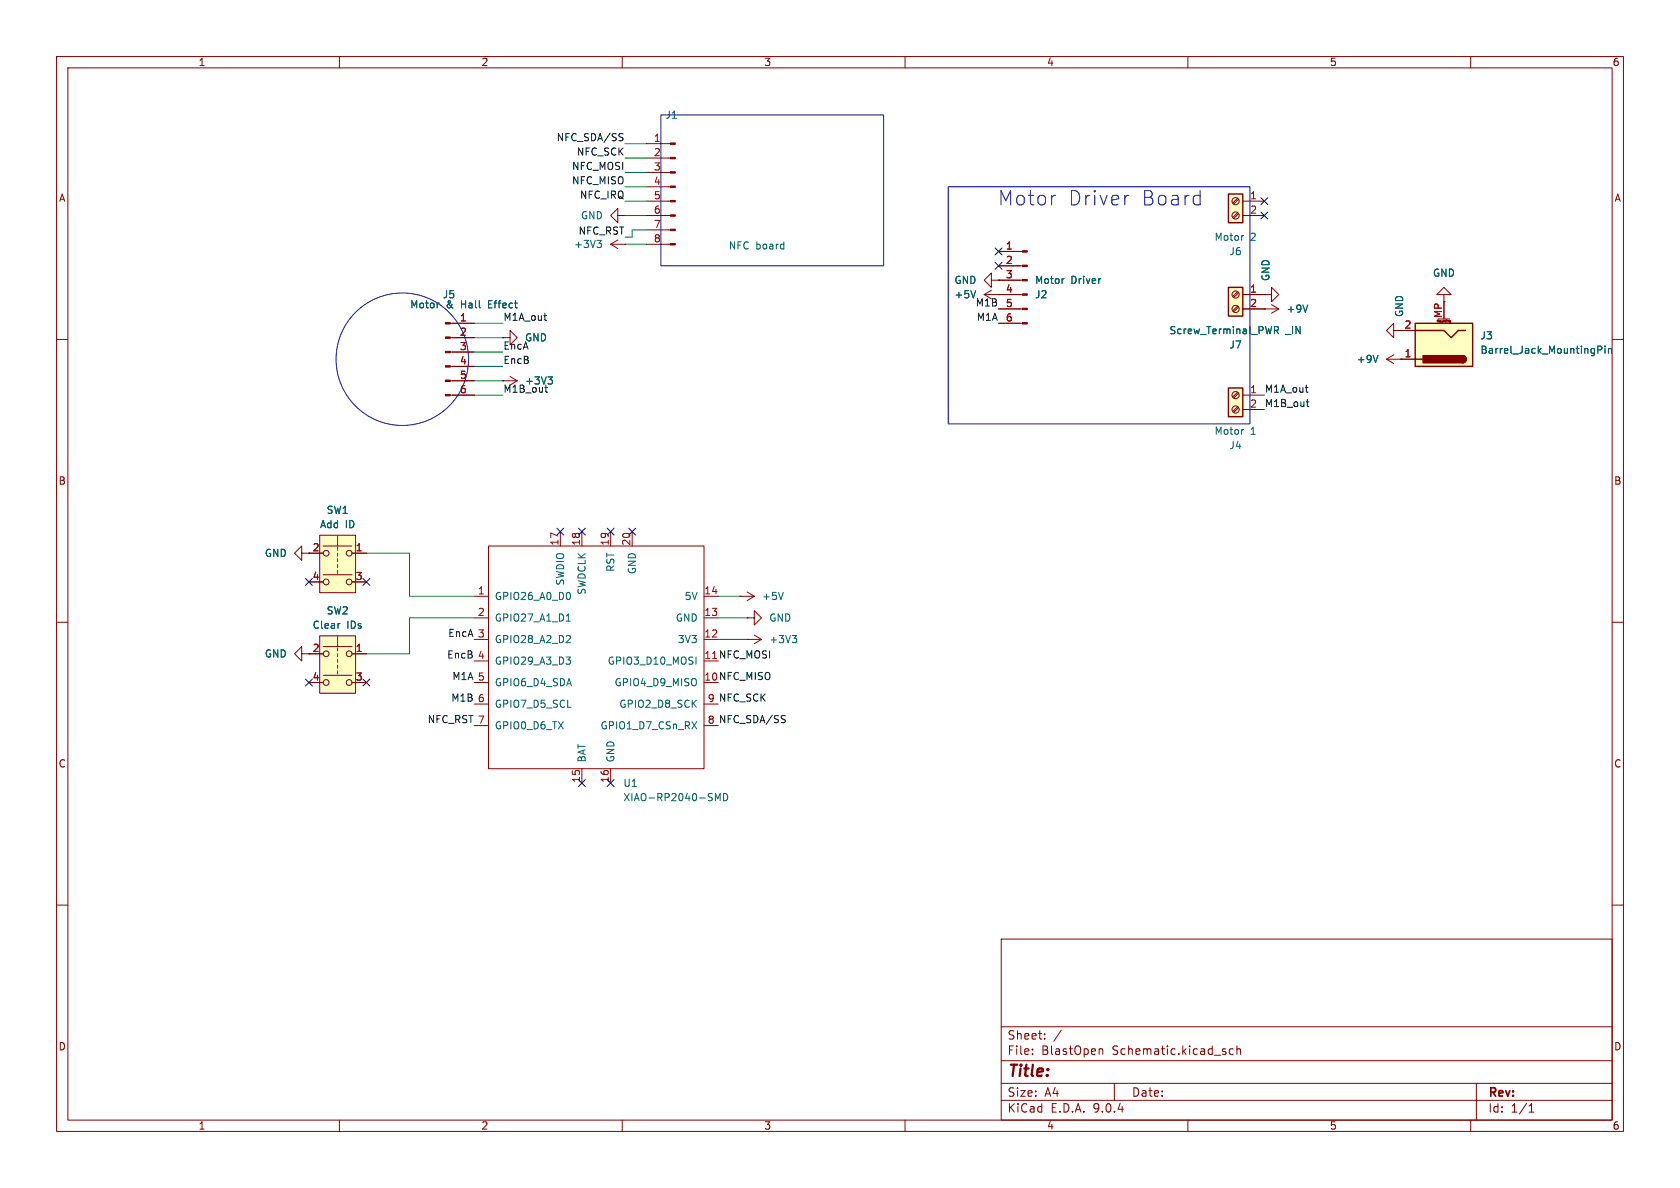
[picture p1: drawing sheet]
<svg xmlns="http://www.w3.org/2000/svg" width="297mm" height="210mm" viewBox="0 0 297 210" stroke-linecap="round" stroke-linejoin="round" font-family="sans-serif">
<g fill="none" stroke="#840000" stroke-width=".18">
<path d="M10 10h277v190h-277zM12 12h273v186h-273zM60 10v2M110 10v2M160 10v2M210 10v2M260 10v2M255.3 52.1h1.2l-1.2-1.3-1.3 1.3h1.3v1.2M10 60h2M285 60h2M10 110h2M285 110h2"/>
<path d="M10 160h2M177 166h108v32h-108zM285 160h2M60 198v2M110 198v2M160 198v2M177 194.5h108M177 191.5h108M177 187.5h108M177 181.5h108M182.5 186.3v.1M182.5 185.5v.1"/>
<path d="M184.7 183.6v.1M184.7 182.8v.1M187.6 182.1l-1.3 2M194.4 185.5h.5l.1 .9M197 191.5v3M210 198v2M218 185.5l-.4-.1-.3 .3v.4l.2 .2h.5M218.7 185.5l.2-.1 .3 .1 .1 .9M218.7 184.9v1.5M260 198v2M261 191.5v6.5M270.3 196.6h.9"/>
<path d="M270.3 195.5l.4-.4v1.5"/>
</g>
<path d="M217.2 50.8h2.5v5.1h-2.5z" fill="#ffffc2"/>
<path d="M217.2 50.8h2.5v5.1h-2.5z" fill="none" stroke="#840000" stroke-width=".25"/>
<g fill="none" stroke="#840000" stroke-width=".18">
<path d="M218.8 51.6l-.9 .8M218.8 54.1l-.9 .8M219 51.7l-.9 .9M219 54.3l-.9 .8M219.7 52.1h3.8M219.7 54.6h3.8M223.5 52.1h1.3v1.2l1.3-1.2-1.3-1.3v1.3M223.5 52.1h.1"/>
<circle cx="218.4" cy="52.1" r=".63"/>
<circle cx="218.4" cy="54.6" r=".63"/>
</g>
<path d="M225.3 58.4l.6-.1 .1-.1v-.3l-.7-.2v1.3M225.6 58.4l.4 .6" fill="none" stroke="#006464" stroke-width=".18"/>
<path d="M217.2 68.6h2.5v5.1h-2.5z" fill="#ffffc2"/>
<path d="M217.2 68.6h2.5v5.1h-2.5z" fill="none" stroke="#840000" stroke-width=".25"/>
<g fill="none" stroke="#840000" stroke-width=".18">
<path d="M114.3 25.4h4.2M114.3 27.9h4.2M114.3 30.5h4.2M114.3 33h4.2M114.3 35.6h4.2M114.3 38.1h4.2M88.9 59.7h1.3v-1.3l1.2 1.3-1.2 1.3v-1.3M88.9 59.7h.1M114.3 40.6h4.2M114.3 43.2h4.2M176.5 44.5h4.2M176.5 47h4.2"/>
<path d="M176.5 49.5h4.2M176.5 52.1h4.2M176.5 54.6h4.2M176.5 57.2h4.2M223.5 54.6h.1M223.5 54.6h2.6M224.8 53.8l1.3 .8M226.1 54.6l-1.3 .8M88.9 67.3h.1M88.9 67.3h2.5M90.2 66.5l1.2 .8M91.4 67.3l-1.2 .8"/>
<path d="M218.8 69.3l-.9 .9M218.8 71.9l-.9 .8M219 69.5l-.9 .9M219 72.1l-.9 .8M219.7 69.9h3.8M219.7 72.4h3.8"/>
<circle cx="218.4" cy="69.8" r=".63"/>
<circle cx="218.4" cy="72.4" r=".63"/>
</g>
<path d="M188 49.3h.1M231.2 53.9l-.4 1.3M96.9 66.6h.8l-.5 .5M97.4 67.1l.3 .2v.3l-.3 .3M219.7 75.9h.2" fill="none" stroke="#006464" stroke-width=".18"/>
<g fill="#840000" stroke="#840000" stroke-width=".18">
<path d="M180.7 44.3h.9v.3h-.9z"/>
<path d="M180.7 46.9h.9v.2h-.9z"/>
<path d="M180.7 49.4h.9v.3h-.9z"/>
<path d="M180.7 51.9h.9v.3h-.9z"/>
<path d="M180.7 54.5h.9v.2h-.9z"/>
<path d="M180.7 57h.9v.3h-.9z"/>
<path d="M118.5 25.3h.9v.2h-.9z"/>
<path d="M118.5 27.8h.9v.3h-.9z"/>
<path d="M118.5 30.4h.9v.2h-.9z"/>
<path d="M118.5 32.9h.9v.2h-.9z"/>
<path d="M118.5 35.4h.9v.3h-.9z"/>
<path d="M118.5 38h.9v.2h-.9z"/>
<path d="M118.5 40.5h.9v.3h-.9z"/>
<path d="M118.5 43.1h.9v.2h-.9z"/>
</g>
<path d="M217.2 34.3h2.5v5.1h-2.5z" fill="#ffffc2"/>
<path d="M217.2 34.3h2.5v5.1h-2.5z" fill="none" stroke="#840000" stroke-width=".25"/>
<g fill="none" stroke="#840000" stroke-width=".18">
<path d="M218.8 35.1l-.9 .8M218.8 37.6l-.9 .8M219 35.2l-.9 .9M219 37.8l-.9 .8M219.7 35.6h3.8M219.7 38.1h3.8M174 52.1l1.3 .7M174 52.1h2.5M175.3 49.5v-1.2l-1.3 1.2 1.3 1.3v-1.3h1.2M175.3 51.3l-1.3 .8M176.5 52.1h.1M176.5 49.5h.1"/>
<path d="M245.1 63.5l1.3 .8M245.1 63.5h2.5M246.4 62.7l-1.3 .8M247.6 63.5h.1"/>
<circle cx="218.4" cy="38.1" r=".63"/>
<circle cx="218.4" cy="35.6" r=".63"/>
</g>
<path d="M172.5 51.4l-.4 1.2M219.7 41.6h.2M243.6 62.8l-.4 1.3" fill="none" stroke="#006464" stroke-width=".18"/>
<path d="M250.2 57.2h10.1v7.6h-10.1z" fill="#ffffc2"/>
<path d="M250.2 57.2h10.1v7.6h-10.1zM250.2 58.4h5.1l1.2 1.3 1.3-1.3h1.3M250.2 63.5h1.3M258.6 62.9a.64 .64 0 0 1 .6 .6 .64 .64 0 0 1-.6 .6" fill="none" stroke="#840000" stroke-width=".25"/>
<g fill="#840000" stroke="#840000" stroke-width=".25">
<path d="M258.6 62.9a.64 .64 0 0 1 .6 .6 .64 .64 0 0 1-.6 .6z"/>
<path d="M251.6 62.9h7v1.2h-7z"/>
</g>
<g fill="none" stroke="#840000" stroke-width=".18">
<path d="M109.2 38.1v1.3l-1.3-1.3 1.3-1.3v1.3h1.3M110.5 38.1h.1M79.6 57.2h4.2M79.6 59.7h4.2M107.9 43.2l1.3 .7M107.9 43.2h2.6M109.2 42.4l-1.3 .8M110.5 43.2h.1M246.4 58.4v-1.2l-1.3 1.2 1.3 1.3v-1.3h3.8M254.1 56.9v-.3l.1 .2 .1-.2v.3M254.3 56.4h2M255.3 53.3v3.1"/>
<path d="M255.6 56.6v.3M255.8 56.6h.1M256.3 56.9h.1M256.3 56.9h.2M256.3 56.7v.2M256.3 56.7h.2v.3h-.2M256.3 56.7h.1M79.6 62.2h4.2M79.6 64.8h4.2M79.6 67.3h4.2M79.6 69.9h4.2M247.6 63.5h2.6"/>
<path d="M86.4 96.5h38.1v39.4h-38.1zM99.1 94v2.5M102.9 94v2.5M107.9 94v2.5M111.8 94v2.5M83.8 113h2.6M83.8 105.4h2.6M83.8 109.2h2.6M83.8 116.8h2.6M124.5 113h2.5M124.5 105.4h2.5M124.5 109.2h2.5"/>
<path d="M130.8 105.4h.1M130.8 105.4h2.5M132.1 113h.1M132.1 109.2h1.2v-1.2l1.3 1.2-1.3 1.3v-1.3M132.1 109.2h.1M132.1 113h2.5M132.1 104.6l1.2 .8M133.3 112.3l1.3 .7M133.3 105.4l-1.2 .8M134.6 113l-1.3 .8M83.8 120.7h2.6M83.8 124.5h2.6"/>
<path d="M83.8 128.3h2.6M102.9 135.9v2.5M107.9 135.9v2.5M124.5 124.5h2.5M124.5 128.3h2.5"/>
</g>
<g fill="none" stroke="#006464" stroke-width=".18">
<path d="M77.5 53.6h.2M105.5 42.5h.8l-.4 .5M106.1 43l.2 .2v.3l-.2 .3M282.5 61.8h.6l.1-.2-.1-.3-.6-.1v1.3M283.7 61.2v.1M283.7 61.6v.9M284.3 61.6v.9M284.3 61.7l.2-.1 .3 .1 .1 .8M100.1 116.1h.7l-.4 .5M100.1 109.8h.7M100.4 108.7l.1-.2v1.3M100.6 112.3l.2 .3v.3l-.7 .7h.7"/>
<path d="M100.6 116.6l.2 .3v.3l-.2 .2M100.7 104.8l.1 .4-.1 .7M123 116.1v1.3M138.5 104.7l-.4 1.3M140.1 112.3h.7l-.4 .5M140.6 112.8l.2 .3v.3l-.2 .2M126.5 141.5v-1.2l.4 .9 .4-.9v1.2M127.9 140.3a.64 .64 0 0 1 .8 .6 .64 .64 0 0 1-.8 .6z"/>
</g>
<g fill="#840000" stroke="#840000" stroke-width=".18">
<path d="M78.7 57h.9v.3h-.9z"/>
<path d="M78.7 59.6h.9v.2h-.9z"/>
<path d="M78.7 62.1h.9v.3h-.9z"/>
<path d="M78.7 64.6h.9v.3h-.9z"/>
<path d="M78.7 67.2h.9v.2h-.9z"/>
<path d="M78.7 69.7h.9v.3h-.9z"/>
</g>
<path d="M56.5 94.6h6.4v10.2h-6.4z" fill="#ffffc2"/>
<g fill="none" stroke="#840000" stroke-width=".18">
<path d="M53.3 97.8v1.3l-1.2-1.3 1.2-1.3v1.3h3.8M56.5 94.6h6.4v10.2h-6.4zM57.1 96.5h5.1M59.7 94.7v1.8M59.7 96.8v.5M59.7 97.8v.5M59.7 98.8v.5M59.7 99.8v.5M62.2 97.8h2.6M53.3 115.6v1.2l-1.2-1.2 1.2-1.3v1.3h1.3M54.6 102.9h2.5M57.1 101.6h5.1"/>
<path d="M59.7 100.8v.5M62.2 102.9h2.6"/>
<circle cx="57.7" cy="97.8" r=".51"/>
<circle cx="61.7" cy="97.8" r=".51"/>
<circle cx="57.7" cy="102.9" r=".51"/>
<circle cx="61.7" cy="102.9" r=".51"/>
</g>
<path d="M56.5 112.4h6.4v10.2h-6.4z" fill="#ffffc2"/>
<g fill="none" stroke="#840000" stroke-width=".18">
<path d="M80 57.2h3.8M80 59.7h3.8M88.9 59.7h.1M176.5 52.1h.1M176.5 49.5h.1M176.5 57.2h3.8M176.5 44.5h3.8M176.5 47h3.8M176.5 49.5h3.8M176.5 52.1h3.8M176.5 54.6h3.8M219.7 52.1h3.8"/>
<path d="M219.7 54.6h3.8M223.5 54.6h.1M223.5 52.1h.1M247.6 58.4h2.6M255.3 53.3v3.1M80 62.2h3.8M80 64.8h3.8M80 67.3h3.8M80 69.9h3.8M88.9 67.3h.1M247.6 63.5h.1M247.6 63.5h2.6"/>
<path d="M54.6 97.8h2.5M62.2 97.8h2.6M54.6 115.6h2.5M54.6 102.9h2.5M56.5 112.4h6.4v10.2h-6.4zM57.1 114.3h5.1M57.1 119.4h5.1M59.7 112.5v1.8M59.7 114.6v.5M59.7 115.6v.5M59.7 116.6v.5M59.7 117.6v.5"/>
<path d="M59.7 118.6v.5M62.2 115.6h2.6M62.2 102.9h2.6M54.6 120.7h2.5M62.2 120.7h2.6"/>
<circle cx="57.7" cy="115.6" r=".51"/>
<circle cx="61.7" cy="115.6" r=".51"/>
<circle cx="57.7" cy="120.7" r=".51"/>
<circle cx="61.7" cy="120.7" r=".51"/>
</g>
<g fill="none" stroke="#006464" stroke-width=".18">
<path d="M77.5 53.6h.2M172.5 51.4l-.4 1.2M188 49.3h.1M225.3 58.4l.6-.1 .1-.1v-.3l-.7-.2v1.3M225.6 58.4l.4 .6M231.2 53.9l-.4 1.3M96.9 66.6h.8l-.5 .5M97.4 67.1l.3 .2v.3l-.3 .3M243.6 62.8l-.4 1.3M282.5 61.8h.6l.1-.2-.1-.3-.6-.1v1.3M283.7 61.2v.1M283.7 61.6v.9"/>
<path d="M284.3 61.6v.9M284.3 61.7l.2-.1 .3 .1 .1 .8M60 110.2h.1"/>
</g>
<path d="M109.7 23.6l.4 .1M109.9 24.3l.2 .2-.2 .4M96.1 55.8h.5M96.5 56.6h.1M96.6 69.3h.2M230.8 68.5h.4M230.9 71h.5M231.1 69.3h.1M231.2 71.8l.2 .1M138.3 126.5h.5M138.6 127.2l.2 .2-.2 .4" fill="none" stroke="#0f0f0f" stroke-width=".18"/>
<g fill="none" stroke="#009600" stroke-width=".18">
<path d="M110.5 30.5h3.8M110.5 33h3.8M110.5 25.4h3.8M110.5 27.9h3.8M110.5 35.6h3.8M110.5 38.1h3.8M83.8 57.2h5.1M83.8 59.7h5.1M110.5 43.2h3.8M114.3 40.6h-2.5v1.3h-1.3M83.8 69.9h5.1M83.8 64.8h5.1"/>
<path d="M83.8 62.2h5.1M83.8 67.3h5.1M64.8 97.8h7.6v7.6h11.4M83.8 109.2h-11.4v6.4h-7.6M127 113h5.1M127 105.4h3.8M127 109.2h5.1"/>
</g>
<g fill="none" stroke="#000084" stroke-width=".18">
<path d="M222.9 37.5l1.2 1.2M222.9 35l1.2 1.2M224.1 37.5l-1.2 1.2M224.1 35l-1.2 1.2M175.9 43.8l1.2 1.3M175.9 46.4l1.2 1.2M177.1 43.8l-1.2 1.3M177.1 46.4l-1.2 1.2M98.5 93.4l1.2 1.2M99.7 93.4l-1.2 1.2M102.3 93.4l1.2 1.2M103.5 93.4l-1.2 1.2"/>
<path d="M107.3 93.4l1.3 1.2M108.6 93.4l-1.3 1.2M111.2 93.4l1.2 1.2M112.4 93.4l-1.2 1.2M54 102.3l1.2 1.2M55.2 102.3l-1.2 1.2M64.2 102.3l1.2 1.2M65.4 102.3l-1.2 1.2M54 120l1.2 1.3M55.2 120l-1.2 1.3M64.2 120l1.2 1.3M65.4 120l-1.2 1.3"/>
<path d="M102.3 137.8l1.2 1.2M103.5 137.8l-1.2 1.2M107.3 137.8l1.3 1.2M108.6 137.8l-1.3 1.2"/>
</g>
<g fill="none" stroke="#0000c2" stroke-width=".18">
<path d="M116.8 20.3h39.4v26.7h-39.4zM167.6 33h53.4v41.9h-53.4zM199.3 34.5h.3M211.9 34.5l.3 .2M212.2 33.7v2.5M212.2 36.1l-.3 .1"/>
<circle cx="71.1" cy="63.5" r="11.7"/>
</g>
<g font-size="3.5" fill="#0000c2">
<text x="176.4" y="36.6">Motor</text>
<text x="188.8" y="36.6">Driver</text>
<text x="201.7" y="36.6">Board</text>
</g>
<text font-size="2.8" fill="#840000" x="178" y="190.9">Title:</text>
<g font-size="2.1" fill="#840000">
<text x="178" y="184">Sheet:</text>
<text x="178" y="186.7">File:</text>
<text x="184.1" y="186.7">BlastOpen</text>
<text x="196.7" y="186.7">Schematic.kicad_sch</text>
<text x="178" y="196.9">KiCad</text>
<text x="178" y="194.1">Size:</text>
<text x="184.7" y="194.1">A4</text>
<text x="185.7" y="196.9">E.D.A.</text>
<text x="193.3" y="196.9">9.0.4</text>
<text x="200" y="194.1">Date:</text>
<text x="263" y="194.3">Rev:</text>
<text x="263" y="196.9">Id:</text>
<text x="267.1" y="196.9">1/1</text>
</g>
<g font-size="1.8" fill="#840000">
<text x="35" y="11.9">1</text>
<text x="85" y="11.9">2</text>
<text x="135" y="11.9">3</text>
<text x="185" y="11.9">4</text>
<text x="235" y="11.9">5</text>
<text x="285" y="11.9">6</text>
<text x="10.3" y="35.9">A</text>
<text x="285.3" y="35.9">A</text>
<text x="255" y="56.3" transform="rotate(-90 255 56.3)">MP</text>
<text x="10.3" y="85.9">B</text>
<text x="285.3" y="85.9">B</text>
<text x="10.3" y="135.9">C</text>
<text x="285.3" y="135.9">C</text>
<text x="10.3" y="185.9">D</text>
<text x="285.3" y="185.9">D</text>
<text x="35" y="199.9">1</text>
<text x="85" y="199.9">2</text>
<text x="135" y="199.9">3</text>
<text x="185" y="199.9">4</text>
<text x="235" y="199.9">5</text>
<text x="285" y="199.9">6</text>
</g>
<g font-size="1.8" fill="#006464">
<text x="117.6" y="21.2">J1</text>
<text x="102.6" y="39">GND</text>
<text x="101.4" y="44">+3V3</text>
<text x="128.7" y="44.3">NFC board</text>
<text x="214.6" y="42.8">Motor</text>
<text x="217.2" y="45.3">J6</text>
<text x="221.1" y="42.8">2</text>
<text x="78.2" y="52.9">J5</text>
<text x="168.6" y="52.9">+5V</text>
<text x="168.6" y="50.4">GND</text>
<text x="182.9" y="52.9">J2</text>
<text x="182.9" y="50.4">Motor</text>
<text x="189.3" y="50.4">Driver</text>
<text x="224.6" y="49.8" transform="rotate(-90 224.6 49.8)">GND</text>
<text x="253.2" y="49.1">GND</text>
<text x="72.4" y="54.7">Motor</text>
<text x="78.8" y="54.7">&amp;</text>
<text x="81.6" y="54.7">Hall</text>
<text x="86.6" y="54.7">Effect</text>
<text x="206.6" y="59.3">Screw_Terminal_PWR</text>
<text x="227.3" y="55.5">+9V</text>
<text x="227.3" y="59.3">_IN</text>
<text x="248.3" y="56.1" transform="rotate(-90 248.3 56.1)">GND</text>
<text x="92.7" y="60.6">GND</text>
<text x="217.2" y="61.8">J7</text>
<text x="239.8" y="64.4">+9V</text>
<text x="261.6" y="60.2">J3</text>
<text x="261.6" y="62.7">Barrel_Jack_MountingPin</text>
<text x="92.7" y="68.2">+3V3</text>
<text x="214.6" y="77.1">Motor</text>
<text x="221.1" y="77.1">1</text>
<text x="217.2" y="79.6">J4</text>
<text x="56.5" y="93.6">Add</text>
<text x="57.7" y="91">SW1</text>
<text x="61" y="93.6">ID</text>
<text x="46.7" y="98.7">GND</text>
<text x="108.8" y="101.2" transform="rotate(-90 108.8 101.2)">RST</text>
<text x="112.6" y="101.6" transform="rotate(-90 112.6 101.6)">GND</text>
<text x="87.4" y="106.3">GPIO26_A0_D0</text>
<text x="99.9" y="103.6" transform="rotate(-90 99.9 103.6)">SWDIO</text>
<text x="103.7" y="105.2" transform="rotate(-90 103.7 105.2)">SWDCLK</text>
<text x="120.9" y="106.3">5V</text>
<text x="134.6" y="106.3">+5V</text>
<text x="55.2" y="111.4">Clear</text>
<text x="57.7" y="108.8">SW2</text>
<text x="61.3" y="111.4">IDs</text>
<text x="87.4" y="110.1">GPIO27_A1_D1</text>
<text x="87.4" y="113.9">GPIO28_A2_D2</text>
<text x="119.4" y="110.1">GND</text>
<text x="119.7" y="113.9">3V3</text>
<text x="135.9" y="110.1">GND</text>
<text x="135.9" y="113.9">+3V3</text>
<text x="46.7" y="116.4">GND</text>
<text x="87.4" y="117.7">GPIO29_A3_D3</text>
<text x="107.3" y="117.7">GPIO3_D10_MOSI</text>
<text x="87.4" y="121.5">GPIO6_D4_SDA</text>
<text x="87.4" y="125.3">GPIO7_D5_SCL</text>
<text x="108.5" y="121.5">GPIO4_D9_MISO</text>
<text x="109.4" y="125.3">GPIO2_D8_SCK</text>
<text x="87.4" y="129.1">GPIO0_D6_TX</text>
<text x="106.1" y="129.1">GPIO1_D7_CSn_RX</text>
<text x="103.7" y="134.9" transform="rotate(-90 103.7 134.9)">BAT</text>
<text x="108.8" y="134.9" transform="rotate(-90 108.8 134.9)">GND</text>
<text x="110.1" y="141.8">XIAO-RP2040-SMD</text>
<text x="110.1" y="139.3">U1</text>
</g>
<g font-size="1.8" fill="#0f0f0f">
<text x="98.3" y="25.1">NFC_SDA/SS</text>
<text x="101.9" y="27.6">NFC_SCK</text>
<text x="101" y="30.1">NFC_MOSI</text>
<text x="101" y="32.7">NFC_MISO</text>
<text x="102.4" y="35.2">NFC_IRQ</text>
<text x="102.2" y="41.6">NFC_RST</text>
<text x="88.9" y="56.8">M1A_out</text>
<text x="172.4" y="54.3">M1B</text>
<text x="172.6" y="56.8">M1A</text>
<text x="88.9" y="61.9">EncA</text>
<text x="88.9" y="64.4">EncB</text>
<text x="88.9" y="69.5">M1B_out</text>
<text x="223.5" y="69.5">M1A_out</text>
<text x="223.5" y="72">M1B_out</text>
<text x="79.1" y="112.7">EncA 3</text>
<text x="79" y="116.5">EncB 4</text>
<text x="124.4" y="116.6">11 NFC_MOSI</text>
<text x="79.7" y="124.1">M1B 6</text>
<text x="79.9" y="120.3">M1A 5</text>
<text x="124.4" y="120.4">10 NFC_MISO</text>
<text x="125" y="124.2">9 NFC_SCK</text>
<text x="75.5" y="127.9">NFC_RST 7</text>
<text x="125" y="128">8 NFC_SDA/SS</text>
</g>
<g font-size="1.8" fill="#a90000">
<text x="115.5" y="25.1">1</text>
<text x="115.5" y="27.7">2</text>
<text x="115.5" y="30.2">3</text>
<text x="115.5" y="32.8">4</text>
<text x="115.5" y="35.3">5</text>
<text x="220.9" y="35.3">1</text>
<text x="115.5" y="37.8">6</text>
<text x="115.5" y="40.4">7</text>
<text x="220.9" y="37.8">2</text>
<text x="115.5" y="42.9">8</text>
<text x="177.7" y="44.2">1</text>
<text x="177.7" y="46.7">2</text>
<text x="177.7" y="49.3">3</text>
<text x="177.7" y="51.8">4</text>
<text x="220.9" y="51.8">1</text>
<text x="81.2" y="56.9">1</text>
<text x="81.2" y="59.4">2</text>
<text x="177.7" y="54.4">5</text>
<text x="177.7" y="56.9">6</text>
<text x="220.9" y="54.4">2</text>
<text x="248.2" y="58.2">2</text>
<text x="81.2" y="62">3</text>
<text x="81.2" y="64.5">4</text>
<text x="248.2" y="63.2">1</text>
<text x="81.2" y="67.1">5</text>
<text x="81.2" y="69.6">6</text>
<text x="220.9" y="69.6">1</text>
<text x="220.9" y="72.1">2</text>
<text x="55.2" y="97.5">2</text>
<text x="62.8" y="97.5">1</text>
<text x="98.8" y="96.6" transform="rotate(-90 98.8 96.6)">17</text>
<text x="102.6" y="96.6" transform="rotate(-90 102.6 96.6)">18</text>
<text x="107.7" y="96.6" transform="rotate(-90 107.7 96.6)">19</text>
<text x="111.5" y="96.6" transform="rotate(-90 111.5 96.6)">20</text>
<text x="55.2" y="102.6">4</text>
<text x="62.8" y="102.6">3</text>
<text x="84.4" y="105.2">1</text>
<text x="124.4" y="105.2">14</text>
<text x="84.4" y="109">2</text>
<text x="124.4" y="109">13</text>
<text x="124.4" y="112.8">12</text>
<text x="55.2" y="115.3">2</text>
<text x="62.8" y="115.3">1</text>
<text x="55.2" y="120.4">4</text>
<text x="62.8" y="120.4">3</text>
<text x="102.6" y="138.5" transform="rotate(-90 102.6 138.5)">15</text>
<text x="107.7" y="138.5" transform="rotate(-90 107.7 138.5)">16</text>
</g>
<text font-size=".5" fill="#840000" x="253.8" y="57.2">Mounting</text>
</svg>
